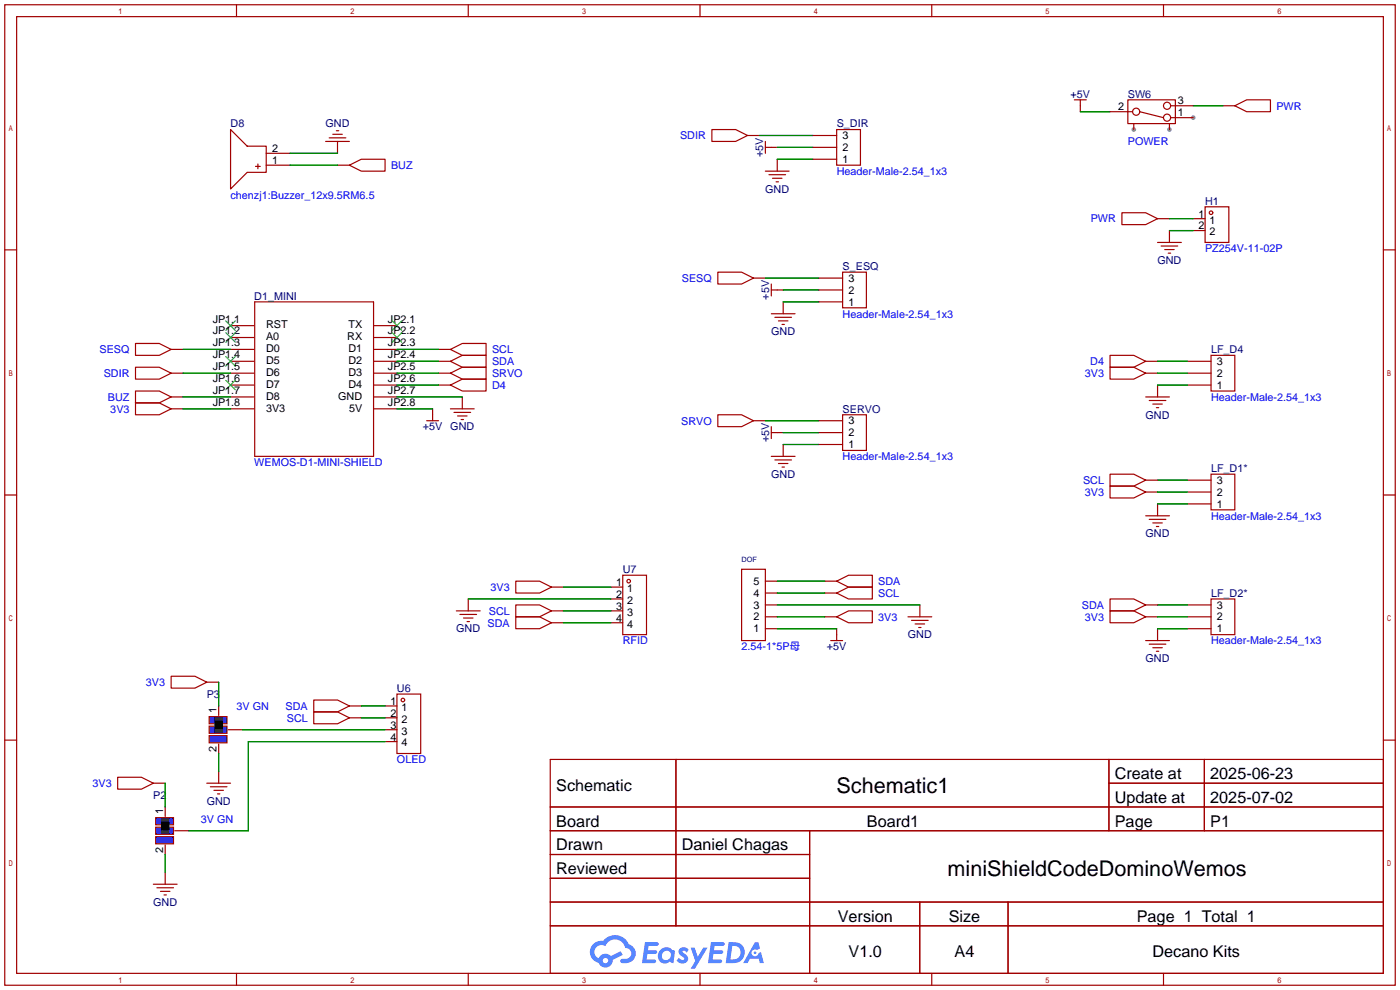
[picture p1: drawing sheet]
<svg xmlns="http://www.w3.org/2000/svg" width="299mm" height="212mm" viewBox="0 0 299 212" stroke-linecap="round" stroke-linejoin="round" font-family="sans-serif">
<g fill="#999">
<circle cx="255" cy="25.1" r=".51"/>
<circle cx="249.9" cy="27.7" r=".51"/>
<circle cx="242.3" cy="27.7" r=".51"/>
</g>
<g fill="none" stroke="#a10000" stroke-width=".25">
<path d="M1 1h297.2v209.6h-297.2zM3.6 3.6h292.1v204.4h-292.1zM50.5 1v2.6M100.1 1v2.6M149.6 1v2.6M199.1 1v2.6M248.7 1v2.6M1 53.4h2.6M295.7 53.4h2.5M1 105.8h2.6M295.7 105.8h2.5M1 158.2h2.6"/>
<path d="M295.7 158.2h2.5M117.6 162.3h178.1v45.7h-178.1zM117.6 172.5h178.1M117.6 177.5h178.1M144.5 162.3v35.6M173 177.5v30.5M237 162.3v15.2M237 167.4h58.7M257.4 162.3v15.2M117.6 182.6h55.4M117.6 192.8h178.1M117.6 187.7h55.4"/>
<path d="M117.6 197.9h178.1M196.6 192.8v15.2M215.4 192.8v15.2M50.5 208v2.6M100.1 208v2.6M149.6 208v2.6M199.1 208v2.6M248.7 208v2.6"/>
</g>
<g fill="#5487ff">
<path d="M145.3 202.7a1.3 1.3 0 0 1 1.9 .3l-.4 .6a.54 .54 0 0 0-.9-.2l.1 .2a1.34 1.34 0 0 1 .9 1.8 1.47 1.47 0 0 1-2.3-.1l.5-.6 .8 .5a.31 .31 0 0 0 .4-.3 .31 .31 0 0 0-.3-.4 1.12 1.12 0 0 1-.7-1.8z"/>
<path d="M147.6 202.5h.9l.6 2 1.2-2h.9l-2.7 4.6h-.9l1-1.7z"/>
<path d="M137.8 201.4h1.7a1.31 1.31 0 0 1 1.2 .2 .4 .4 0 0 1-.3 .5l-1.8 .1-.1 .9h1.6a.4 .4 0 0 1 .4 .4 .4 .4 0 0 1-.5 .4h-1.6l-.2 1.2h1.4a.46 .46 0 0 1 .5 0 .46 .46 0 0 1 .1 .5l-.4 .2h-2.6z"/>
<path d="M151.9 201.4h1.7a1.32 1.32 0 0 1 1.2 .2 .39 .39 0 0 1-.3 .5l-1.8 .1-.1 .9h1.6a.4 .4 0 0 1 .4 .4 .4 .4 0 0 1-.4 .4h-1.7l-.2 1.2h1.4a.46 .46 0 0 1 .5 0 .46 .46 0 0 1 .1 .5l-.4 .2h-2.6z"/>
<path d="M161.3 201.4h.8l.3 1.3-.6 .4a.75 .75 0 0 0-1.1 .3 .75 .75 0 0 0 .5 1 .75 .75 0 0 0 .9-.7l.5-.2 .6 2.3h-.8l-.3-.9h-1.8l-.5 .9h-1z"/>
<path d="M155.7 201.4l-.6 4.4h1.5a2.27 2.27 0 0 0 2.6-2.2 2.27 2.27 0 0 0-2.7-2.2zM156.5 202.1a1.5 1.5 0 0 1 1.8 1.6 1.5 1.5 0 0 1-1.9 1.4h-.3z"/>
<path d="M141.2 203a1.6 1.6 0 0 0-.3 2.3 1.6 1.6 0 0 0 2.3 .2l.7 .3 .3-2.4-.1-.3-.5-.1a1.58 1.58 0 0 0-2.4 0zM141.8 203.5a.98 .98 0 0 1 1.6 .4 .98 .98 0 0 1-1.1 1.3 .94 .94 0 0 1-.9-.7 .94 .94 0 0 1 .4-1z"/>
<path d="M126.8 201.8a2.37 2.37 0 0 0 1.1 4 1.54 1.54 0 0 0 1.8 1 1.54 1.54 0 0 0 1.2-1.6l2.2-1.1-.5-.8-2 1a1.57 1.57 0 0 0-2.7 .5 1.5 1.5 0 0 1-.7-2.1 1.5 1.5 0 0 1 2.2-.5 2.23 2.23 0 0 1 2.3-1.4 2.23 2.23 0 0 1 2 1.8 1.16 1.16 0 0 1 1.2 1.1 1.16 1.16 0 0 1-1.1 1.2h-.7a.47 .47 0 0 0-.5 .4 .47 .47 0 0 0 .4 .5 2.17 2.17 0 0 0 2.5-.9 2.17 2.17 0 0 0-.3-2.7l-.8-.4a3.2 3.2 0 0 0-5.5-.7l-1.1 .1zM128.8 205.3a.6 .6 0 0 1 1.2 0 .6 .6 0 0 1-1.2 0z"/>
<circle cx="161.4" cy="203.6" r=".28"/>
</g>
<g fill="none" stroke="#a10000" stroke-width=".25">
<path d="M152.1 27.7h5.1l2.6 1.3-2.6 1.2h-5.1zM159.8 29h2.5M163.6 31.5h2.5M163.6 30.2v2.6M163.6 36.6h5.1M164.3 37.3h3.6M165.1 38.1h2M165.9 38.9h.5M166.1 34v2.6M173.7 31.5h5.1M173.7 29h5.1M173.7 34h5.1"/>
<path d="M178.8 27.7h5.1v7.6h-5.1zM153.4 58.2h5.1l2.5 1.2-2.5 1.3h-5.1zM161 59.4h2.6M175 59.4h5.1M180.1 58.2h5.1v7.6h-5.1zM29 78.5h5l2.6 1.3-2.6 1.2h-5zM29 73.4h5l2.6 1.3-2.6 1.2h-5zM36.6 74.7h2.5M36.6 79.8h2.5M49.3 69.6h5M49.3 72.1h5M49.3 74.7h5"/>
<path d="M49.3 77.2h5M49.3 79.8h5M54.4 64.5h25.4v33h-25.4zM79.8 69.6h5M79.8 72.1h5M79.8 74.7h5M79.8 77.2h5M79.8 79.8h5M93.7 74.7h2.6M93.7 77.2h2.6M93.7 79.8h2.6M96.3 77.2l2.5-1.3h5.1v2.6h-5.1z"/>
<path d="M96.3 74.7l2.5-1.3h5.1v2.5h-5.1zM96.3 79.8l2.5-1.3h5.1v2.5h-5.1zM164.8 62h2.6M164.8 60.7v2.5M164.8 67.1h5.1M165.6 67.8h3.6M166.4 68.6h2M167.1 69.3h.5M167.4 64.5v2.6M175 64.5h5.1M175 62h5.1M29 83.6h5l2.6 1.2-2.6 1.3h-5z"/>
<path d="M29 86.1h5l2.6 1.3-2.6 1.2h-5zM36.6 84.8h2.5M36.6 87.4h2.5M49.3 82.3h5M49.3 84.8h5M49.3 87.4h5M79.8 82.3h5M79.8 84.8h5M79.8 87.4h5M91.2 89.9h2.5M92.5 87.4v2.5M96.3 87.4h5"/>
<path d="M97 88.1h3.6M97.8 88.9h2M98.6 89.7h.5M98.8 84.8v2.6M153.4 88.6h5.1l2.5 1.3-2.5 1.3h-5.1zM161 89.9h2.6M164.8 97.5h5.1M164.8 91.2v2.5M164.8 92.5h2.6M165.6 98.3h3.6M166.4 99.1h2M167.1 99.8h.5"/>
<path d="M167.4 95v2.5M175 89.9h5.1M175 92.5h5.1M175 95h5.1M180.1 88.6h5.1v7.7h-5.1zM176.3 124.2h2.5M176.3 126.7h2.5M176.3 131.8h2.5M178.8 124.2l2.6-1.3h5v2.6h-5zM178.8 126.7l2.6-1.2h5v2.5h-5zM178.8 131.8l2.6-1.2h5v2.5h-5zM194.1 131.8h5"/>
<path d="M194.8 132.6h3.6M195.6 133.4h2M196.3 134.1h.5M196.6 129.3v2.5M36.6 144.5h5.1l2.5 1.3-2.5 1.3h-5.1zM44.2 145.8h2.5M46.7 150.9v2M46.7 159v2M48.8 156h3M67.1 149.6h5l2.6 1.3-2.6 1.2h-5zM67.1 152.1h5l2.6 1.3-2.6 1.3h-5zM74.7 150.9h2.5"/>
<path d="M74.7 153.4h2.5M82.3 150.9h2.5M82.3 153.4h2.5M82.3 156h2.5M82.3 158.5h2.5M84.8 148.3h5.1v12.7h-5.1zM44.2 167.4h5.1M45 168.1h3.5M45.7 168.9h2.1M46.5 169.7h.5M46.7 164.8v2.6"/>
<circle cx="86.1" cy="149.6" r=".38"/>
</g>
<path d="M48.3 68.6l2 2M48.3 71.1l2 2.1M48.3 76.2l2 2M50.3 68.6l-2 2M50.3 71.1l-2 2.1M50.3 76.2l-2 2M83.8 68.6l2.1 2M83.8 71.1l2.1 2.1M85.9 68.6l-2.1 2M85.9 71.1l-2.1 2.1M48.3 81.3l2 2M50.3 81.3l-2 2" fill="none" stroke="#3c3" stroke-width=".25"/>
<g fill="none" stroke="#008700" stroke-width=".25">
<path d="M162.3 29h11.4M166.1 34h7.6M166.1 31.5h7.6M163.6 59.4h11.4M39.1 74.7h10.2M39.1 79.8h10.2M84.8 77.2h8.9M84.8 74.7h8.9M84.8 79.8h8.9M167.4 64.5h7.6M167.4 62h7.6M39.1 84.8h10.2"/>
<path d="M39.1 87.4h10.2M84.8 84.8h14M84.8 87.4h7.7M163.6 89.9h11.4M167.4 95h7.6M167.4 92.5h7.6"/>
</g>
<g fill="#00f" stroke="#a10000" stroke-width=".25">
<path d="M44.7 153.2h3.8v1.5h-3.8z"/>
<path d="M44.7 155.2h3.8v1.5h-3.8z"/>
<path d="M44.7 157.2h3.8v1.6h-3.8z"/>
</g>
<g fill="#333" stroke="#333" stroke-width=".25">
<path d="M46 153.4h1.5v.5h-1.5z"/>
<path d="M46 156h1.5v.5h-1.5z"/>
</g>
<path d="M46 154.2h1.5v1.5h-1.5z" fill="#000" stroke="#000" stroke-width=".25"/>
<path d="M46.7 145.8v5.1M51.8 156h30.5M77.2 150.9h5.1M77.2 153.4h5.1M46.7 161v3.8" fill="none" stroke="#008700" stroke-width=".25"/>
<path d="M25.1 166.1h5.1l2.6 1.3-2.6 1.3h-5.1zM32.8 167.4h2.5M35.3 172.5v2M37.3 177.5h3.1M32.8 189h5M33.5 189.7h3.6M34.3 190.5h2M35.1 191.3h.5M35.3 180.6v2M35.3 186.4v2.6" fill="none" stroke="#a10000" stroke-width=".25"/>
<g fill="#00f" stroke="#a10000" stroke-width=".25">
<path d="M33.3 174.8h3.8v1.5h-3.8z"/>
<path d="M33.3 176.8h3.8v1.5h-3.8z"/>
<path d="M33.3 178.8h3.8v1.5h-3.8z"/>
</g>
<g fill="#333" stroke="#333" stroke-width=".25">
<path d="M34.5 175h1.6v.5h-1.6z"/>
<path d="M34.5 177.5h1.6v.6h-1.6z"/>
</g>
<path d="M34.5 175.8h1.6v1.5h-1.6z" fill="#000" stroke="#000" stroke-width=".25"/>
<g fill="none" stroke="#008700" stroke-width=".25">
<path d="M62 35.3h10.1M62 32.8h10.1M230.9 23.9h6.3M255 22.6h6.4M249.9 46.7h5.1M249.9 49.3h5.1M247.4 77.2h6.3M247.4 79.8h6.3M84.8 82.3h8.9M247.4 82.3h6.3M247.4 102.6h6.3M247.4 105.2h6.3"/>
<path d="M247.4 107.7h6.3M100.1 128h30.5M120.4 125.5h10.2M120.4 133.1h10.2M120.4 130.6h10.2M166.1 134.4h12.7M166.1 129.3h30.5M166.1 131.8h10.2M166.1 124.2h10.2M166.1 126.7h10.2M247.4 134.4h6.3M247.4 129.3h6.3"/>
<path d="M247.4 131.8h6.3M82.3 158.5h-29.2v19h-12.7M35.3 167.4v5.1M35.3 182.6v3.8"/>
</g>
<g fill="none" stroke="#a10000" stroke-width=".25">
<path d="M49.3 27.7l3.5 3.5h4.1v5.6h-4.1l-3.5 3.6zM54.6 35.6h1M55.1 35.1v1M56.9 35.3h5.1M56.9 32.8h5.1M69.6 30.2h5.1M70.4 29.5h3.5M71.1 28.7h2.1M71.9 27.9h.5M72.1 35.3h2.6M72.1 30.2v2.6M74.7 35.3l2.5-1.3h5.1v2.6h-5.1z"/>
<path d="M229.6 21.3h2.6M230.9 21.3v2.6M237.2 23.9h4.9M241 21.3h10.2v5.1h-10.2zM242.3 26.4v1.3M243.6 23.9l5.1 1.2M249.9 26.4v1.3M250.2 22.6h4.8M250.2 25.1h4.8M261.4 22.6h2.5M263.9 22.6l2.5-1.3h5.1v2.6h-5.1zM239.8 45.5h5.1l2.5 1.2-2.5 1.3h-5.1z"/>
<path d="M247.4 46.7h2.5M247.4 51.8h5.1M248.2 52.6h3.5M248.9 53.3h2.1M249.7 54.1h.5M249.9 49.3v2.5M255 46.7h2.6M255 49.3h2.6M257.6 44.2h5v7.6h-5zM237.2 78.5h5.1l2.6 1.3-2.6 1.2h-5.1zM237.2 75.9h5.1l2.6 1.3-2.6 1.3h-5.1zM244.9 77.2h2.5"/>
<path d="M244.9 79.8h2.5M253.7 77.2h5.1M253.7 79.8h5.1M258.8 75.9h5.1v7.7h-5.1zM93.7 82.3h2.6M96.3 82.3l2.5-1.3h5.1v2.6h-5.1zM244.9 84.8h5M245.6 85.6h3.6M246.4 86.4h2M247.1 87.1h.5M247.4 82.3v2.5M253.7 82.3h5.1"/>
<path d="M237.2 103.9h5.1l2.6 1.3-2.6 1.2h-5.1zM237.2 101.3h5.1l2.6 1.3-2.6 1.3h-5.1zM244.9 102.6h2.5M244.9 105.2h2.5M244.9 110.2h5M245.6 111h3.6M246.4 111.8h2M247.1 112.5h.5M247.4 107.7v2.5M253.7 102.6h5.1M253.7 107.7h5.1M253.7 105.2h5.1"/>
<path d="M258.8 101.3h5.1v7.7h-5.1zM97.5 130.6h5.1M98.3 131.3h3.6M99.1 132.1h2M99.8 132.8h.5M100.1 128v2.6M110.2 131.8h5.1l2.6 1.3-2.6 1.3h-5.1zM110.2 129.3h5.1l2.6 1.3-2.6 1.2h-5.1zM110.2 124.2h5.1l2.6 1.3-2.6 1.2h-5.1zM117.9 125.5h2.5M117.9 130.6h2.5M117.9 133.1h2.5"/>
<path d="M130.6 125.5h2.5M130.6 128h2.5M130.6 130.6h2.5M130.6 133.1h2.5M133.1 122.9h5.1v12.7h-5.1zM158.5 121.7h5.1v15.2h-5.1zM163.6 134.4h2.5M163.6 131.8h2.5M163.6 129.3h2.5M163.6 126.7h2.5M163.6 124.2h2.5M177.5 136.9h2.6"/>
<path d="M178.8 134.4v2.5M237.2 130.6h5.1l2.6 1.2-2.6 1.3h-5.1zM237.2 128h5.1l2.6 1.3-2.6 1.3h-5.1zM244.9 136.9h5M244.9 131.8h2.5M244.9 129.3h2.5M245.6 137.7h3.6M246.4 138.4h2M247.1 139.2h.5M247.4 134.4v2.5M253.7 134.4h5.1M253.7 131.8h5.1"/>
<path d="M253.7 129.3h5.1M258.8 128h5.1v7.6h-5.1z"/>
<circle cx="242.8" cy="23.9" r=".76"/>
<circle cx="249.4" cy="22.6" r=".76"/>
<circle cx="249.4" cy="25.1" r=".76"/>
<circle cx="258.8" cy="45.5" r=".38"/>
<circle cx="134.4" cy="124.2" r=".38"/>
</g>
<g font-size="4.6">
<text x="178.8" y="169.4">Schematic1</text>
<text x="202.5" y="187.2">miniShieldCodeDominoWemos</text>
</g>
<g font-size="3.5">
<text x="238.3" y="166.5">Create at</text>
<text x="258.7" y="166.5">2025-06-23</text>
<text x="118.9" y="169.1">Schematic</text>
<text x="238.3" y="171.6">Update at</text>
<text x="258.7" y="171.6">2025-07-02</text>
<text x="118.9" y="176.7">Board</text>
<text x="185.3" y="176.7">Board1</text>
<text x="238.3" y="176.7">Page</text>
<text x="258.7" y="176.7">P1</text>
<text x="118.9" y="181.8">Drawn</text>
<text x="145.7" y="181.8">Daniel Chagas</text>
<text x="118.9" y="186.8">Reviewed</text>
<text x="179.1" y="197">Version</text>
<text x="202.8" y="197">Size</text>
<text x="243" y="197">Page 1 Total 1</text>
<text x="181.4" y="204.6">V1.0</text>
<text x="204" y="204.6">A4</text>
<text x="246.3" y="204.6">Decano Kits</text>
</g>
<g font-size="2.3" fill="#000080">
<text x="228.8" y="20.9">+5V</text>
<text x="241" y="20.9">SW6</text>
<text x="49.3" y="27.2">D8</text>
<text x="69.6" y="27.2">GND</text>
<text x="178.8" y="27.2">S_DIR</text>
<text x="163.1" y="33.6" transform="rotate(-90 163.1 33.6)">+5V</text>
<text x="163.6" y="41.2">GND</text>
<text x="257.6" y="43.7">H1</text>
<text x="180.1" y="57.7">S_ESQ</text>
<text x="247.4" y="56.4">GND</text>
<text x="54.4" y="64.1">D1_MINI</text>
<text x="164.4" y="64.1" transform="rotate(-90 164.4 64.1)">+5V</text>
<text x="164.8" y="71.7">GND</text>
<text x="258.8" y="75.5">LF_D4</text>
<text x="180.1" y="88.2">SERVO</text>
<text x="244.8" y="89.5">GND</text>
<text x="90.4" y="92">+5V</text>
<text x="96.2" y="92">GND</text>
<text x="164.4" y="94.5" transform="rotate(-90 164.4 94.5)">+5V</text>
<text x="258.8" y="100.9">LF_D1*</text>
<text x="164.8" y="102.2">GND</text>
<text x="244.8" y="114.9">GND</text>
<text x="133.1" y="122.5">U7</text>
<text x="258.8" y="127.6">LF_D2*</text>
<text x="97.5" y="135.2">GND</text>
<text x="194" y="136.4">GND</text>
<text x="176.7" y="139">+5V</text>
<text x="244.8" y="141.5">GND</text>
<text x="44.2" y="149.1">P3</text>
<text x="84.8" y="147.9">U6</text>
<text x="32.8" y="170.7">P2</text>
<text x="44.2" y="172">GND</text>
<text x="32.7" y="193.6">GND</text>
</g>
<g font-size="2.3">
<text x="239" y="23.5">2</text>
<text x="251.7" y="22.3">3</text>
<text x="180.1" y="29.7">3</text>
<text x="251.7" y="24.8">1</text>
<text x="58.2" y="35.1">1</text>
<text x="58.2" y="32.5">2</text>
<text x="180.1" y="34.8">1</text>
<text x="180.1" y="32.3">2</text>
<text x="256.1" y="46.5">1</text>
<text x="258.5" y="47.8">1</text>
<text x="256.1" y="49">2</text>
<text x="258.5" y="50.3">2</text>
<text x="181.4" y="60.2">3</text>
<text x="181.4" y="65.3">1</text>
<text x="181.4" y="62.8">2</text>
<text x="45.5" y="68.9">JP1.1</text>
<text x="45.5" y="71.5">JP1.2</text>
<text x="56.9" y="70.2">RST</text>
<text x="74.5" y="70.2">TX</text>
<text x="82.9" y="68.9">JP2.1</text>
<text x="82.9" y="71.5">JP2.2</text>
<text x="45.5" y="74">JP1.3</text>
<text x="45.5" y="76.6">JP1.4</text>
<text x="56.9" y="72.7">A0</text>
<text x="56.9" y="75.3">D0</text>
<text x="56.9" y="77.8">D5</text>
<text x="74.2" y="72.7">RX</text>
<text x="74.5" y="75.3">D1</text>
<text x="74.5" y="77.8">D2</text>
<text x="82.9" y="74">JP2.3</text>
<text x="82.9" y="76.6">JP2.4</text>
<text x="45.5" y="79.1">JP1.5</text>
<text x="45.5" y="81.6">JP1.6</text>
<text x="56.9" y="80.4">D6</text>
<text x="56.9" y="82.9">D7</text>
<text x="74.5" y="80.4">D3</text>
<text x="74.5" y="82.9">D4</text>
<text x="82.9" y="79.1">JP2.5</text>
<text x="82.9" y="81.6">JP2.6</text>
<text x="260.1" y="78">3</text>
<text x="260.1" y="83.1">1</text>
<text x="260.1" y="80.5">2</text>
<text x="45.5" y="84.2">JP1.7</text>
<text x="45.5" y="86.7">JP1.8</text>
<text x="56.9" y="85.4">D8</text>
<text x="56.9" y="88">3V3</text>
<text x="72.3" y="85.4">GND</text>
<text x="74.6" y="88">5V</text>
<text x="82.9" y="84.2">JP2.7</text>
<text x="82.9" y="86.7">JP2.8</text>
<text x="181.4" y="90.7">3</text>
<text x="181.4" y="95.8">1</text>
<text x="181.4" y="93.2">2</text>
<text x="260.1" y="103.4">3</text>
<text x="260.1" y="105.9">2</text>
<text x="260.1" y="108.5">1</text>
<text x="131.7" y="125.2">1</text>
<text x="161" y="125">5</text>
<text x="131.7" y="127.8">2</text>
<text x="131.7" y="130.3">3</text>
<text x="134" y="126.5">1</text>
<text x="134" y="129.1">2</text>
<text x="134" y="131.6">3</text>
<text x="161" y="130.1">3</text>
<text x="161" y="127.5">4</text>
<text x="260.1" y="130.1">3</text>
<text x="131.7" y="132.9">4</text>
<text x="134" y="134.1">4</text>
<text x="161" y="135.2">1</text>
<text x="161" y="132.6">2</text>
<text x="260.1" y="135.2">1</text>
<text x="260.1" y="132.6">2</text>
<text x="46.3" y="152.4" transform="rotate(-90 46.3 152.4)">1</text>
<text x="83.4" y="150.6">1</text>
<text x="83.4" y="153.2">2</text>
<text x="83.4" y="155.7">3</text>
<text x="85.8" y="151.9">1</text>
<text x="85.8" y="154.5">2</text>
<text x="46.3" y="160.8" transform="rotate(-90 46.3 160.8)">2</text>
<text x="83.4" y="158.3">4</text>
<text x="85.8" y="157">3</text>
<text x="85.8" y="159.5">4</text>
<text x="34.8" y="174" transform="rotate(-90 34.8 174)">1</text>
<text x="34.8" y="182.4" transform="rotate(-90 34.8 182.4)">2</text>
</g>
<g font-size="2.3" fill="#00f">
<text x="272.8" y="23.4">PWR</text>
<text x="145.4" y="29.8">SDIR</text>
<text x="241" y="31">POWER</text>
<text x="83.6" y="36.1">BUZ</text>
<text x="178.8" y="37.4">Header-Male-2.54_1x3</text>
<text x="49.3" y="42.5">chenzj1:Buzzer_12x9.5RM6.5</text>
<text x="233.1" y="47.5">PWR</text>
<text x="257.6" y="53.9">PZ254V-11-02P</text>
<text x="145.7" y="60.2">SESQ</text>
<text x="180.1" y="67.9">Header-Male-2.54_1x3</text>
<text x="21.3" y="75.5">SESQ</text>
<text x="105.2" y="75.5">SCL</text>
<text x="22.2" y="80.6">SDIR</text>
<text x="105.2" y="78">SDA</text>
<text x="105.2" y="80.6">SRVO</text>
<text x="105.2" y="83.1">D4</text>
<text x="231.9" y="80.6">3V3</text>
<text x="233" y="78">D4</text>
<text x="23.1" y="85.6">BUZ</text>
<text x="23.6" y="88.2">3V3</text>
<text x="258.8" y="85.6">Header-Male-2.54_1x3</text>
<text x="145.6" y="90.7">SRVO</text>
<text x="54.4" y="99.6">WEMOS-D1-MINI-SHIELD</text>
<text x="180.1" y="98.3">Header-Male-2.54_1x3</text>
<text x="231.5" y="103.4">SCL</text>
<text x="231.9" y="106">3V3</text>
<text x="258.8" y="111">Header-Male-2.54_1x3</text>
<text x="187.7" y="125">SDA</text>
<text x="104.5" y="131.4">SCL</text>
<text x="104.9" y="126.3">3V3</text>
<text x="187.7" y="127.6">SCL</text>
<text x="231.2" y="130.1">SDA</text>
<text x="104.2" y="133.9">SDA</text>
<text x="133.1" y="137.7">RFID</text>
<text x="187.7" y="132.6">3V3</text>
<text x="231.9" y="132.6">3V3</text>
<text x="258.8" y="137.7">Header-Male-2.54_1x3</text>
<text x="158.5" y="139">2.54-1*5P母</text>
<text x="31.2" y="146.6">3V3</text>
<text x="50.5" y="151.7">3V GN</text>
<text x="61" y="151.7">SDA</text>
<text x="61.3" y="154.2">SCL</text>
<text x="84.8" y="163.1">OLED</text>
<text x="19.8" y="168.2">3V3</text>
<text x="42.9" y="175.8">3V GN</text>
</g>
<text font-size="1.6" fill="#000080" x="158.5" y="120.1">DOF</text>
</svg>
